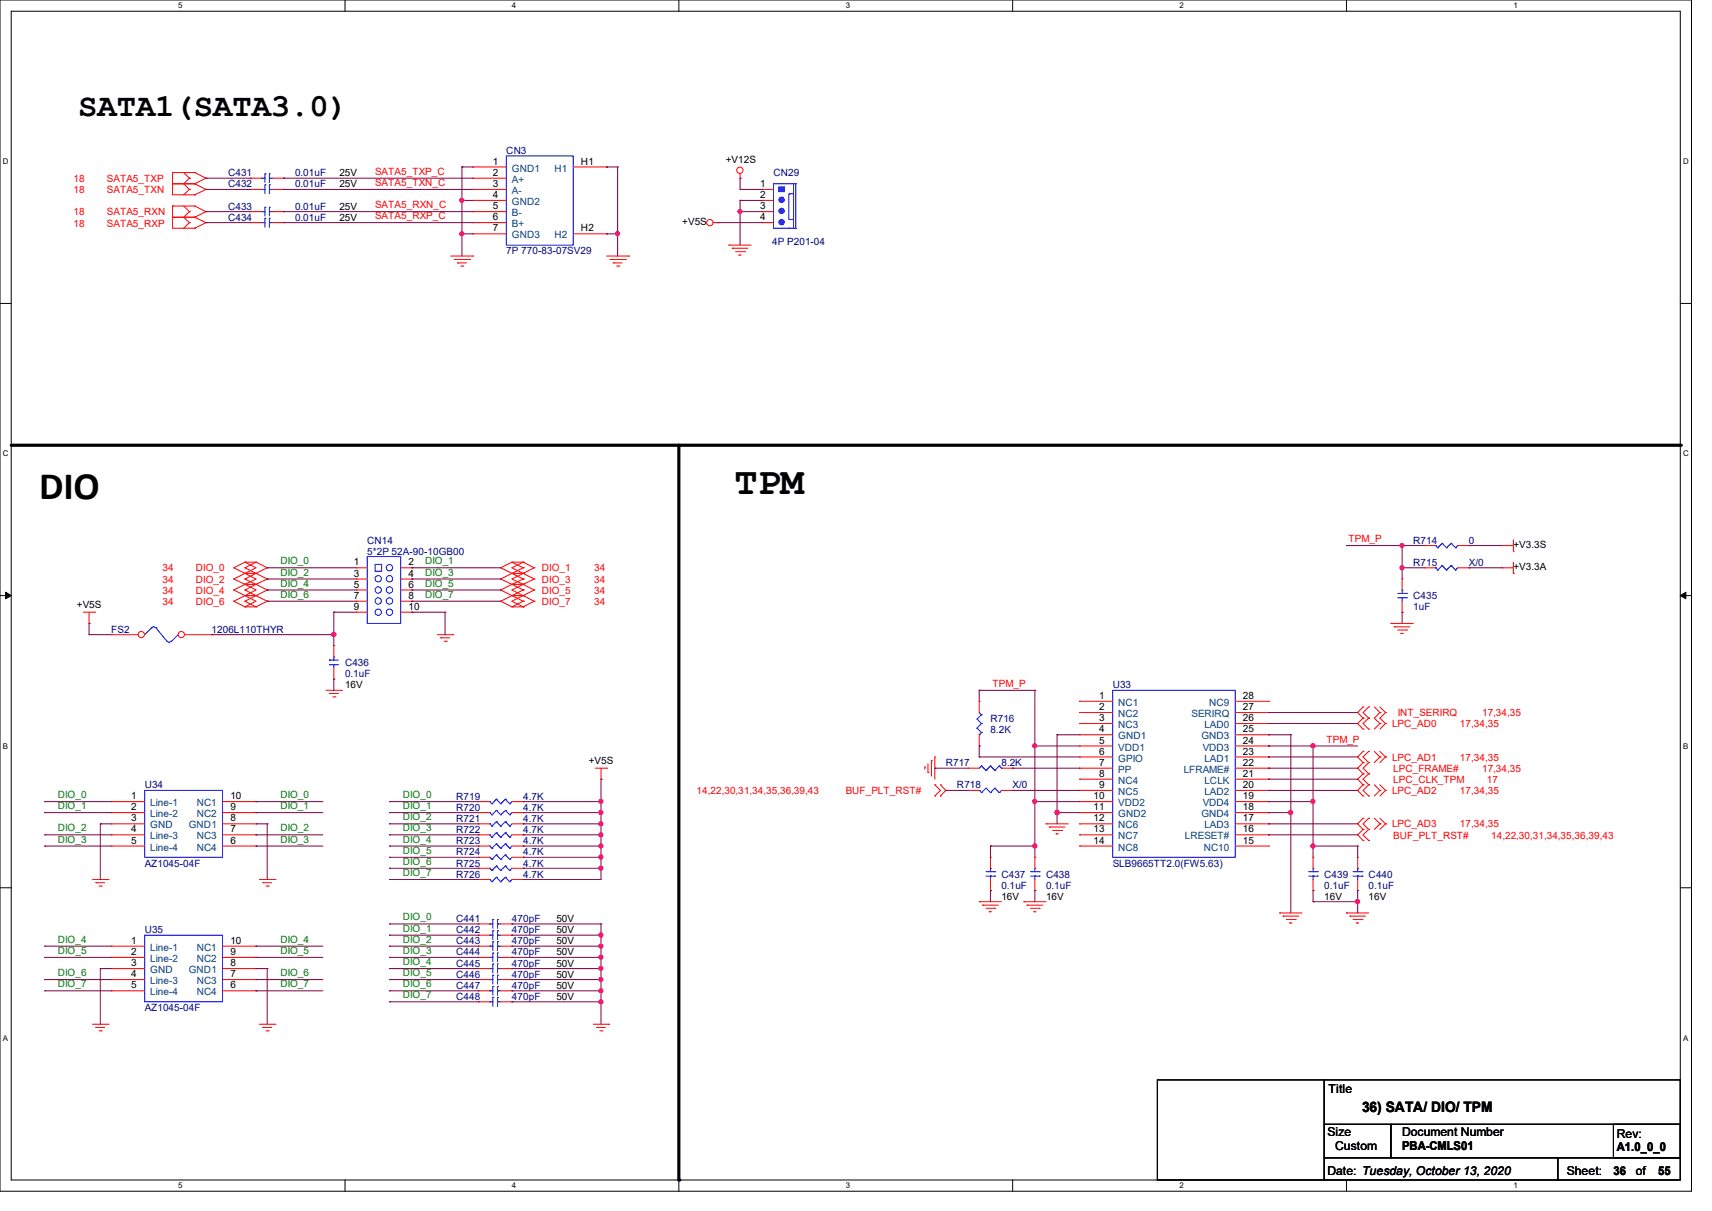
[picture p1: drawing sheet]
<svg xmlns="http://www.w3.org/2000/svg" width="297mm" height="210mm" viewBox="0 0 297 210" stroke-linecap="round" stroke-linejoin="round" font-family="sans-serif">
<path d="M0 0h293.5v206.6h-293.5zM1.9 1.9h289.6v202.7h-289.6z" fill="none" stroke="#000" stroke-width=".17"/>
<g fill="#fff">
<path d="M30.9 .2h.8v1.5h-.8z"/>
<path d="M30.9 204.9h.8v1.5h-.8z"/>
</g>
<path d="M59.9 0v1.9M59.9 204.6v2" fill="none" stroke="#000" stroke-width=".17"/>
<g fill="#fff">
<path d="M88.8 .2h.8v1.5h-.8z"/>
<path d="M88.8 204.9h.8v1.5h-.8z"/>
</g>
<path d="M117.8 0v1.9M117.8 204.6v2" fill="none" stroke="#000" stroke-width=".17"/>
<g fill="#fff">
<path d="M146.7 .2h.8v1.5h-.8z"/>
<path d="M146.7 204.9h.8v1.5h-.8z"/>
</g>
<path d="M175.7 0v1.9M175.7 204.6v2" fill="none" stroke="#000" stroke-width=".17"/>
<g fill="#fff">
<path d="M204.6 .2h.8v1.5h-.8z"/>
<path d="M204.6 204.9h.8v1.5h-.8z"/>
</g>
<path d="M233.6 0v1.9M233.6 204.6v2" fill="none" stroke="#000" stroke-width=".17"/>
<g fill="#fff">
<path d="M262.6 .2h.7v1.5h-.7z"/>
<path d="M262.6 204.9h.7v1.5h-.7z"/>
<path d="M.5 27.3h1v1.5h-1z"/>
<path d="M292 27.3h1v1.5h-1z"/>
<path d="M.5 77.9h1v1.6h-1z"/>
<path d="M292 77.9h1v1.6h-1z"/>
</g>
<path d="M0 52.6h1.9M291.5 52.6h2" fill="none" stroke="#000" stroke-width=".17"/>
<g fill="#fff">
<path d="M.5 128.6h.9v1.5h-.9z"/>
<path d="M292 128.6h.9v1.5h-.9z"/>
</g>
<path d="M0 103.3h1.9M291.5 103.3h2" fill="none" stroke="#000" stroke-width=".17"/>
<path d="M1 102.7l.9 .6-.9 .5zM291.5 103.3l1-.6v1.1z" fill="#000" stroke="#000" stroke-width=".17"/>
<g fill="#fff">
<path d="M.5 179.3h.9v1.5h-.9z"/>
<path d="M292 179.3h.9v1.5h-.9z"/>
</g>
<path d="M0 154h1.9M291.5 154h2M200.8 187.3h28.9v17.3h-28.9zM229.7 195h11.6v5.8h-11.6zM229.7 187.3h61.8v7.7h-61.8zM241.3 195h50.2v5.8h-50.2zM279.9 195h11.6v5.8h-11.6zM229.7 200.8h40.6v3.8h-40.6zM270.3 200.8h21.2v3.8h-21.2z" fill="none" stroke="#000" stroke-width=".17"/>
<path d="M1.9 77.2h289.6M117.8 77.2v127.4" fill="none" stroke="#000" stroke-width=".55"/>
<g fill="#000">
<circle cx="291.5" cy="77.2" r=".28"/>
<circle cx="117.8" cy="204.6" r=".28"/>
</g>
<g fill="none" stroke="#f00" stroke-width=".17">
<path d="M29.9 29.9h.1M29.9 31.9h.1M29.9 35.7h.1M29.9 37.7h.1M29.9 31.9h3.9M29.9 29.9h3.9M29.9 29.9v3.9h3.9M29.9 35.7v3.9h3.9M29.9 37.7h3.9M29.9 35.7h3.9M31.9 29.9l1 1M31.9 35.7l1 1"/>
<path d="M32.9 30.9h.1M32.9 32.9h.1M32.9 36.7h.1M32.9 38.6h.1M32.9 30.9l-1 1 1 1M32.9 32.9l-1 .9M32.9 36.7l-1 1 1 .9M32.9 38.6l-1 1M33.8 31.9h.1M33.8 29.9h.1M33.8 33.8h.1M33.8 37.7h.1"/>
<path d="M33.8 35.7h.1M33.8 39.6h.1M33.8 29.9l1.9 1M33.8 31.9l1.9 1M33.8 35.7l1.9 1M33.8 37.7l1.9 .9M35.7 30.9h.1M35.7 32.9h.1M35.7 36.7h.1M35.7 38.6h.1M35.7 30.9l-1.9 1M35.7 32.9l-1.9 .9"/>
<path d="M35.7 36.7l-1.9 1M35.7 38.6l-1.9 1M43.4 32.9h.1M43.4 32.9h2M47.3 32.9h1.9M49.2 32.9h.1M123.7 38.6h.8M124.5 38.6h.1M128.4 30.9h.1M128.4 30.1v.8M78.2 44.4h3.8M78.8 45h2.7"/>
<path d="M79.4 45.6h.1M79.4 45.6h1.5M79.9 46.1h.4M80.3 46.1h.1M81.5 45h.1M82 44.4h.1M105.2 44.4h3.9M105.8 45h2.7M106.4 45.6h.1M106.4 45.6h1.5M107 46.1h.4M107.4 46.1h.1"/>
<path d="M108.5 45h.1M109.1 44.4h.1M126.4 42.5h.1M126.4 42.5h3.9M127 43.1h.1M127 43.1h2.8M127.6 43.6h1.6M128.2 44.2h.1M128.2 44.2h.4M129.2 43.6h.1M40.6 98.5h.1M40.6 98.5l1.9 .9"/>
<path d="M42.5 97.5h.1M42.5 99.4h.1M42.5 98.5h.1M42.5 99.4h1.9M42.5 97.5h1.9M42.5 97.5l-1.9 1M42.5 97.5l1.9 1-1.9 .9M42.5 98.5l1.9 .9M42.5 99.4l-1.9 1M42.5 99.4l1.9 1-1.9 .9M44.4 99.4h.1M44.4 97.5h.1"/>
<path d="M44.4 97.5l2 1M44.4 97.5l-1.9 1M44.4 99.4l2 1M44.4 99.4l-1.9 1M46.4 98.5h.1M46.4 98.5l-2 .9M86.9 98.5h.1M86.9 98.5l3.9 1.9M88.8 99.4h.1M88.8 97.5h.1M88.8 99.4h2M88.8 97.5h2"/>
<path d="M88.8 97.5l-1.9 1M88.8 97.5l2 1M90.8 97.5h.1M90.8 99.4h.1M90.8 98.5h.1M90.8 97.5l1.9 1M90.8 97.5l-2 1 2 .9M90.8 98.5l-3.9 1.9M90.8 99.4l1.9 1M90.8 99.4l-2 1 2 .9M92.7 98.5h.1M92.7 98.5l-1.9 .9"/>
<path d="M260.6 94.6h.1M260.6 98.5h.1M260.6 94.6h2M260.6 98.5h2M262.6 95.6h.1M262.6 99.4h.1M262.6 93.6v2M262.6 97.5v1.9M14.5 106.2h1.9M15.5 108.1h.1M15.5 106.2v1.9M16.4 106.2h.1"/>
<path d="M40.6 100.4h.1M40.6 102.3h.1M40.6 104.3h.1M40.6 100.4l1.9 .9M40.6 102.3l1.9 1M40.6 104.3l1.9 .9M42.5 101.3h.1M42.5 100.4h.1M42.5 103.3h.1M42.5 102.3h.1M42.5 105.2h.1M42.5 104.3h.1"/>
<path d="M42.5 101.3h1.9M42.5 100.4l1.9 .9M42.5 103.3h1.9M42.5 101.3l-1.9 1M42.5 101.3l1.9 1-1.9 1M42.5 102.3l1.9 1M42.5 105.2h1.9M42.5 103.3l-1.9 1M42.5 103.3l1.9 1-1.9 .9M42.5 104.3l1.9 .9M44.4 101.3h.1M44.4 103.3h.1"/>
<path d="M44.4 105.2h.1M44.4 101.3l2 1M44.4 101.3l-1.9 1M44.4 103.3l2 1M44.4 103.3l-1.9 1M46.4 100.4h.1M46.4 102.3h.1M46.4 104.3h.1M46.4 100.4l-2 .9M46.4 102.3l-2 1M46.4 104.3l-2 .9M56.6 119.7h2.7"/>
<path d="M59.3 119.7h.1M75.9 110.1h2.7M76.5 110.6h.1M76.5 110.6h1.5M77 111.2h.4M77.4 111.2h.1M78.6 110.1h.1M86.9 100.4h.1M86.9 102.3h.1M86.9 104.3h.1M86.9 100.4l1.9 .9M86.9 102.3l3.9 2"/>
<path d="M86.9 104.3l1.9 .9M88.8 101.3h.1M88.8 103.3h.1M88.8 105.2h.1M88.8 101.3h2M88.8 103.3h2M88.8 105.2h2M88.8 101.3l-1.9 1M88.8 101.3l2 1M90.8 101.3h.1M90.8 100.4h.1M90.8 103.3h.1"/>
<path d="M90.8 102.3h.1M90.8 105.2h.1M90.8 104.3h.1M90.8 100.4l-2 .9M90.8 101.3l1.9 1M90.8 101.3l-2 1 2 1M90.8 102.3l-3.9 2M90.8 103.3l1.9 1M90.8 103.3l-2 1 2 .9M90.8 104.3l-2 .9M92.7 100.4h.1M92.7 102.3h.1"/>
<path d="M92.7 104.3h.1M92.7 100.4l-1.9 .9M92.7 102.3l-1.9 1M92.7 104.3l-1.9 .9M241.3 108.1h.1M241.3 108.1h3.9M241.9 108.7h.1M241.9 108.7h2.7M242.5 109.3h1.5M243 109.9h.1M243 109.9h.5M244 109.3h.1"/>
<path d="M57.1 120.3h.1M57.1 120.3h1.6M57.7 120.9h.4M58.1 120.9h.1M103.3 133.2h1.9M104.3 135.1h.1M104.3 133.2v1.9M105.2 133.2h.1M160.4 133h.1M160.4 133v.4M161 134h.1M161 132.5v1.5"/>
<path d="M161.6 131.9h.1M161.6 131.9v2.7M162.2 131.3h.1M162.2 138h.1M162.2 136.1h.1M162.2 131.3v3.8M162.2 136.1l1 1-1 .9M163.2 136.1h.1M163.2 138h.1M163.2 136.1l.9 1-.9 .9M236.5 124.5h.1M236.5 126.4h.1"/>
<path d="M236.5 130.3h.1M236.5 132.2h.1M236.5 136.1h.1M236.5 138h.1M236.5 134.2h.1M236.5 122.6h.1M236.5 124.5l-1 1 1 .9M236.5 130.3l-1 1 1 .9M236.5 136.1l-1 1 1 .9M236.5 132.2l-1 1 1 1M236.5 122.6l-1 1 1 .9M236.5 134.2l-1 .9 1 1"/>
<path d="M237.4 126.4h.1M237.4 124.5h.1M237.4 132.2h.1M237.4 130.3h.1M237.4 138h.1M237.4 136.1h.1M237.4 134.2h.1M237.4 122.6h.1M237.4 124.5l-.9 1 .9 .9M237.4 130.3l-.9 1 .9 .9M237.4 136.1l-.9 1 .9 .9M237.4 132.2l-.9 1 .9 1"/>
<path d="M237.4 122.6l-.9 1 .9 .9M237.4 134.2l-.9 .9 .9 1M238.4 130.3l1 1M238.4 136.1l1 1M238.4 122.6l1 1M239.4 125.5h.1M239.4 131.3h.1M239.4 137.1h.1M239.4 123.6h.1M239.4 125.5l-1 .9M239.4 123.6l-1 .9 1 1M239.4 131.3l-1 .9"/>
<path d="M239.4 130.3l1 1M239.4 137.1l-1 .9M239.4 136.1l1 1M239.4 122.6l1 1M240.4 125.5h.1M240.4 131.3h.1M240.4 137.1h.1M240.4 123.6h.1M240.4 125.5l-1 .9M240.4 123.6l-1 .9 1 1M240.4 131.3l-1 .9M240.4 137.1l-1 .9"/>
<path d="M16 152.5h2.8M16.6 153.1h.1M16.6 153.1h1.6M17.2 153.7h.4M17.6 153.7h.1M18.8 152.5h.1M45 152.5h2.7M45.6 153.1h.1M45.6 153.1h1.5M46.1 153.7h.4M46.5 153.7h.1M47.7 152.5h.1"/>
<path d="M169.9 156.4h.1M169.9 156.4h3.8M170.5 157h.1M170.5 157h2.7M171.1 157.5h1.5M171.6 158.1h.1M171.6 158.1h.4M172.6 157.5h.1M177.6 156.4h.1M177.6 156.4h3.9M178.2 157h.1M178.2 157h2.7"/>
<path d="M178.8 157.5h1.5M179.4 158.1h.1M179.4 158.1h.3M180.3 157.5h.1M181.5 142.9h.1M181.5 142.9h3.8M182 143.4h.1M182 143.4h2.7M182.6 144h1.6M183.2 144.6h.1M183.2 144.6h.4M184.2 144h.1"/>
<path d="M222 158.3h.1M222 158.3h3.9M222.6 158.9h.1M222.6 158.9h2.7M223.2 159.5h1.5M224.7 159.5h.1M233.6 158.3h.1M233.6 158.3h3.8M234.2 158.9h.1M234.2 158.9h2.7M234.7 159.5h1.6M236.3 159.5h.1"/>
<path d="M236.5 141.9h.1M236.5 143.8h.1M236.5 145.8h.1M236.5 141.9l-1 1 1 .9M236.5 143.8l-1 1 1 1M237.4 143.8h.1M237.4 141.9h.1M237.4 145.8h.1M237.4 141.9l-.9 1 .9 .9M237.4 143.8l-.9 1 .9 1M238.4 141.9l1 1M239.4 142.9h.1"/>
<path d="M239.4 142.9l-1 .9M239.4 141.9l1 1M240.4 142.9h.1M240.4 142.9l-1 .9M16 177.6h2.8M16.6 178.2h.1M16.6 178.2h1.6M17.2 178.8h.4M17.6 178.8h.1M18.8 177.6h.1M45 177.6h2.7M45.6 178.2h.1"/>
<path d="M45.6 178.2h1.5M46.1 178.8h.4M46.5 178.8h.1M47.7 177.6h.1M83 164.1h.1M83 164.1h2M86.9 164.1h1.9M88.8 164.1h.1M102.9 177.6h2.7M103.5 178.2h.1M103.5 178.2h1.5M104.1 178.8h.3"/>
<path d="M104.4 178.8h.1M105.6 177.6h.1M223.7 160.1h.1M223.7 160.1h.5M235.3 160.1h.1M235.3 160.1h.4"/>
<circle cx="123.1" cy="38.6" r=".55"/>
<circle cx="128.4" cy="29.5" r=".55"/>
</g>
<g fill="none" stroke="#00f" stroke-width=".17">
<path d="M45.4 32.9h.1M45.4 32.9h.6M46 32h.1M46 32v1.6M46.7 32h.1M46.7 32.9h.1M46.7 32.9h.6M46.7 32v1.6M26.3 108.9l.3-.2 .4 .2M26.3 108.9h.1M26.3 108.9l-1.2 1.2M27.1 108.9h.1"/>
<path d="M27.1 108.9l1.9 2.3M29.7 111.2l-.3 .2-.4-.2M30.9 110.1h.1M30.9 110.1l-1.1 1.1M85 164.1h.1M85 164.1h.5M85.5 163.3h.1M85.5 163.3v1.6M86.3 163.3h.1M86.3 164.1h.1M86.3 164.1h.6M86.3 163.3v1.6"/>
</g>
<circle cx="24.5" cy="110" r=".54" fill="#fff" stroke="#f00" stroke-width=".17"/>
<path d="M19.3 110.1h.1M19.3 110.1h4.7" fill="none" stroke="#f00" stroke-width=".17"/>
<circle cx="31.5" cy="110" r=".54" fill="#fff" stroke="#f00" stroke-width=".17"/>
<g fill="none" stroke="#f00" stroke-width=".17">
<path d="M43.4 38.6h.1M43.4 36.7h.1M43.4 30.9h.1M43.4 30.9h2M43.4 36.7h2M43.4 38.6h2M47.3 30.9h1.9M47.3 36.7h1.9M47.3 38.6h1.9M49.2 38.6h.1M49.2 36.7h.1M49.2 30.9h.1"/>
<path d="M82 29h.1M82 30.9h.1M82 32.9h.1M82 34.8h.1M82 36.7h.1M82 38.6h.1M82 29h5.8M82 30.9h5.8M82 32.9h5.8M82 34.8h5.8M82 36.7h5.8M82 38.6h5.8"/>
<path d="M99.4 29h5.8M105.2 29h.1M132.2 32.9h.1M132.2 34.8h.1M132.2 36.7h.1M132.2 38.6h.1M132.2 32.9h2M132.2 34.8h2M132.2 36.7h2M132.2 38.6h2M82 40.6h.1M82 40.6h5.8"/>
<path d="M99.4 40.6h5.8M105.2 40.6h.1M61.8 98.5h.1M61.8 98.5h1.9M69.5 98.5h2M71.5 98.5h.1M247.1 98.5h.1M247.1 94.6h.1M247.1 98.5h1.9M247.1 94.6h1.9M252.9 98.5h1.9M252.9 94.6h1.9"/>
<path d="M254.8 98.5h.1M254.8 94.6h.1M32 110.1h4.7M36.7 110.1h.1M57.9 117.8h.1M57.9 112h.1M57.9 112v1.9M57.9 115.8v2M61.8 104.3h.1M61.8 100.4h.1M61.8 102.3h.1M61.8 106.2h.1"/>
<path d="M61.8 102.3h1.9M61.8 104.3h1.9M61.8 100.4h1.9M61.8 106.2h1.9M69.5 102.3h2M69.5 104.3h2M69.5 100.4h2M69.5 106.2h2M71.5 102.3h.1M71.5 104.3h.1M71.5 100.4h.1M71.5 106.2h.1"/>
<path d="M243.2 106.2h.1M243.2 100.4h.1M243.2 100.4v1.9M243.2 104.3v1.9M19.3 139h.1M19.3 139h5.8M38.6 139h5.8M44.4 139h.1M83 139h.1M83 139h2M88.8 139h2M90.8 139h.1"/>
<path d="M168 133.2h.1M168 137.1h.1M168 133.2h1.9M168 137.1h1.9M169.9 121.6h.1M169.9 129.4h.1M169.9 121.6v2M169.9 127.4v2M173.7 133.2h2M173.7 137.1h2M175.7 133.2h.1M175.7 137.1h.1"/>
<path d="M187.3 139h.1M187.3 137.1h.1M187.3 135.1h.1M187.3 133.2h.1M187.3 131.3h.1M187.3 129.4h.1M187.3 127.4h.1M187.3 125.5h.1M187.3 123.6h.1M187.3 121.6h.1M187.3 139h5.7M187.3 133.2h5.7"/>
<path d="M187.3 137.1h5.7M187.3 135.1h5.7M187.3 131.3h5.7M187.3 129.4h5.7M187.3 127.4h5.7M187.3 125.5h5.7M187.3 123.6h5.7M187.3 121.6h5.7M214.3 139h5.8M214.3 133.2h5.8M214.3 137.1h5.8M214.3 135.1h5.8"/>
<path d="M214.3 131.3h5.8M214.3 129.4h5.8M214.3 127.4h5.8M214.3 125.5h5.8M214.3 123.6h5.8M214.3 121.6h5.8M220.1 139h.1M220.1 137.1h.1M220.1 135.1h.1M220.1 133.2h.1M220.1 131.3h.1M220.1 129.4h.1"/>
<path d="M220.1 127.4h.1M220.1 125.5h.1M220.1 123.6h.1M220.1 121.6h.1M19.3 140.9h.1M19.3 142.9h.1M19.3 144.8h.1M19.3 146.7h.1M19.3 140.9h5.8M19.3 142.9h5.8M19.3 144.8h5.8M19.3 146.7h5.8"/>
<path d="M38.6 140.9h5.8M38.6 142.9h5.8M38.6 144.8h5.8M38.6 146.7h5.8M44.4 140.9h.1M44.4 144.8h.1M44.4 146.7h.1M44.4 142.9h.1M83 144.8h.1M83 142.9h.1M83 148.7h.1M83 146.7h.1"/>
<path d="M83 140.9h.1M83 152.5h.1M83 150.6h.1M83 140.9h2M83 142.9h2M83 144.8h2M83 146.7h2M83 148.7h2M83 152.5h2M83 150.6h2M88.8 140.9h2M88.8 142.9h2"/>
<path d="M88.8 144.8h2M88.8 146.7h2M88.8 148.7h2M88.8 152.5h2M88.8 150.6h2M90.8 144.8h.1M90.8 142.9h.1M90.8 148.7h.1M90.8 146.7h.1M90.8 140.9h.1M90.8 152.5h.1M90.8 150.6h.1"/>
<path d="M171.8 154.4h.1M171.8 148.7h.1M171.8 148.7v1.9M171.8 152.5v1.9M179.5 154.4h.1M179.5 148.7h.1M179.5 148.7v1.9M179.5 152.5v1.9M187.3 146.7h.1M187.3 144.8h.1M187.3 142.9h.1M187.3 140.9h.1"/>
<path d="M187.3 140.9h5.7M187.3 142.9h5.7M187.3 144.8h5.7M187.3 146.7h5.7M214.3 140.9h5.8M214.3 142.9h5.8M214.3 144.8h5.8M214.3 146.7h5.8M220.1 146.7h.1M220.1 144.8h.1M220.1 142.9h.1M220.1 140.9h.1"/>
<path d="M227.8 154.4h.1M227.8 148.7h.1M227.8 148.7v1.9M227.8 152.5v1.9M235.5 154.4h.1M235.5 148.7h.1M235.5 148.7v1.9M235.5 152.5v1.9M19.3 164.1h.1M19.3 166h.1M19.3 168h.1M19.3 169.9h.1"/>
<path d="M19.3 171.8h.1M19.3 166h5.8M19.3 169.9h5.8M19.3 168h5.8M19.3 171.8h5.8M19.3 164.1h5.8M38.6 166h5.8M38.6 169.9h5.8M38.6 168h5.8M38.6 171.8h5.8M38.6 164.1h5.8M44.4 166h.1"/>
<path d="M44.4 169.9h.1M44.4 171.8h.1M44.4 164.1h.1M44.4 168h.1M83 166h.1M83 169.9h.1M83 160.2h.1M83 168h.1M83 162.2h.1M83 171.8h.1M83 173.7h.1M83 166h2"/>
<path d="M83 169.9h2M83 160.2h2M83 168h2M83 162.2h2M83 171.8h2M83 173.7h2M86.9 166h1.9M86.9 169.9h1.9M86.9 160.2h1.9M86.9 168h1.9M86.9 162.2h1.9M86.9 171.8h1.9"/>
<path d="M86.9 173.7h1.9M88.8 166h.1M88.8 169.9h.1M88.8 160.2h.1M88.8 168h.1M88.8 162.2h.1M88.8 171.8h.1M88.8 173.7h.1"/>
</g>
<g fill="none" stroke="#00f" stroke-width=".17">
<path d="M45.4 38.6h.1M45.4 36.7h.1M45.4 30.9h.1M45.4 38.6h.6M45.4 36.7h.6M45.4 30.9h.6M46 37.8h.1M46 35.9h.1M46 30.1h.1M46 30.1v1.6M46 35.9v1.6M46 37.8v1.6"/>
<path d="M46.7 37.8h.1M46.7 38.6h.1M46.7 35.9h.1M46.7 36.7h.1M46.7 30.1h.1M46.7 30.9h.1M46.7 38.6h.6M46.7 30.1v1.6M46.7 35.9v1.6M46.7 37.8v1.6M46.7 36.7h.6M46.7 30.9h.6"/>
<path d="M87.8 27.1h11.6v15.4h-11.6zM134.2 39.6h.1M134.2 39.6h3.8M136.9 33.6h.8v4.5h-.8zM136.9 39.6h.1M137.7 39.6h.1M137.7 31.9v7.7M138 31.9h.1M138 39.6h.1M138 31.9h-3.8v7.7M138 31.9v7.7M63.7 96.5h5.8v11.6h-5.8z"/>
<path d="M65.1 97.9h1.1v1.2h-1.1zM249 98.5h.1M249 94.6h.1M249 98.5l.4 .3M249 94.6l.4 .4M249.4 98.8h.1M249.4 95h.1M250.2 98.1h.1M250.2 94.2h.1M250.2 98.1l-.8 .7M250.2 98.1l.8 .7M250.2 94.2l-.8 .8"/>
<path d="M250.2 94.2l.8 .8M251 98.8h.1M251 95h.1M251.8 98.1h.1M251.8 94.2h.1M251.8 98.1l.7 .7M251.8 98.1l-.8 .7M251.8 94.2l.7 .8M251.8 94.2l-.8 .8M252.5 98.8h.1M252.5 95h.1M252.9 98.5l-.4 .3"/>
<path d="M252.9 94.6l-.4 .4M57.1 114.5h.1M57.1 115.3h.1M57.1 114.5h1.6M57.1 115.3h1.6M57.9 113.9h.1M57.9 115.3h.1M57.9 113.9v.6M57.9 115.3v.5M193 119.7h21.3v29h-21.3zM242.5 102.9h1.5M242.5 103.7h1.5"/>
<path d="M243.2 102.3h.1M243.2 103.7h.1M243.2 102.3v.6M243.2 103.7v.6M244 102.9h.1M244 103.7h.1M25.1 137.1h13.5v11.6h-13.5zM85 139h.1M85 139l.3 .4M85.3 139.4h.1M86.1 138.6h.1M86.1 138.6l-.8 .8"/>
<path d="M86.1 138.6l.8 .8M86.9 139.4h.1M87.7 138.6h.1M87.7 138.6l.7 .8M87.7 138.6l-.8 .8M88.4 139.4h.1M88.8 139l-.4 .4M169.5 124.7h.1M169.5 126.3h.1M169.5 126.3l.8 .7M169.5 124.7l.8 .8M169.9 127.4h.1"/>
<path d="M169.9 137.1h.1M169.9 123.6l.4 .4M169.9 137.1l.4 .4M170.3 132.8h.1M170.3 127h.1M170.3 124h.1M170.3 125.5h.1M170.3 137.5h.1M170.3 132.8l-.4 .4M170.3 132.8l.8 .8M170.3 127l-.4 .4M170.3 124l-.8 .7"/>
<path d="M170.3 125.5l-.8 .8M171.1 133.6h.1M171.1 136.7h.1M171.1 136.7l-.8 .8M171.1 136.7l.7 .8M171.8 132.8h.1M171.8 137.5h.1M171.8 132.8l-.7 .8M171.8 132.8l.8 .8M172.6 133.6h.1M172.6 136.7h.1M172.6 136.7l.8 .8"/>
<path d="M172.6 136.7l-.8 .8M173.4 132.8h.1M173.4 137.5h.1M173.4 132.8l-.8 .8M173.4 132.8l.3 .4M173.7 133.2h.1M173.7 137.1l-.3 .4M85 144.8h.1M85 142.9h.1M85 148.7h.1M85 146.7h.1M85 140.9h.1"/>
<path d="M85 152.5h.1M85 150.6h.1M85 144.8l.3 .4M85 142.9l.3 .4M85 148.7l.3 .4M85 146.7l.3 .4M85 140.9l.3 .4M85 152.5l.3 .4M85 150.6l.3 .4M85.3 145.2h.1M85.3 143.3h.1M85.3 149.1h.1"/>
<path d="M85.3 147.1h.1M85.3 141.3h.1M85.3 152.9h.1M85.3 151h.1M85.5 159.5h.1M85.5 159.5v1.5M86.1 144.4h.1M86.1 142.5h.1M86.1 148.3h.1M86.1 146.3h.1M86.1 140.5h.1M86.1 152.1h.1"/>
<path d="M86.1 150.2h.1M86.1 144.4l-.8 .8M86.1 144.4l.8 .8M86.1 142.5l-.8 .8M86.1 142.5l.8 .8M86.1 148.3l-.8 .8M86.1 148.3l.8 .8M86.1 146.3l-.8 .8M86.1 146.3l.8 .8M86.1 140.5l-.8 .8M86.1 140.5l.8 .8M86.1 152.1l-.8 .8"/>
<path d="M86.1 152.1l.8 .8M86.1 150.2l-.8 .8M86.1 150.2l.8 .8M86.3 159.5h.1M86.3 159.5v1.5M86.9 145.2h.1M86.9 143.3h.1M86.9 149.1h.1M86.9 147.1h.1M86.9 141.3h.1M86.9 152.9h.1M86.9 151h.1"/>
<path d="M87.7 144.4h.1M87.7 142.5h.1M87.7 148.3h.1M87.7 146.3h.1M87.7 140.5h.1M87.7 152.1h.1M87.7 150.2h.1M87.7 144.4l.7 .8M87.7 144.4l-.8 .8M87.7 142.5l.7 .8M87.7 142.5l-.8 .8M87.7 148.3l.7 .8"/>
<path d="M87.7 148.3l-.8 .8M87.7 146.3l.7 .8M87.7 146.3l-.8 .8M87.7 140.5l.7 .8M87.7 140.5l-.8 .8M87.7 152.1l.7 .8M87.7 152.1l-.8 .8M87.7 150.2l.7 .8M87.7 150.2l-.8 .8M88.4 145.2h.1M88.4 143.3h.1M88.4 149.1h.1"/>
<path d="M88.4 147.1h.1M88.4 141.3h.1M88.4 152.9h.1M88.4 151h.1M88.8 144.8l-.4 .4M88.8 142.9l-.4 .4M88.8 148.7l-.4 .4M88.8 146.7l-.4 .4M88.8 140.9l-.4 .4M88.8 152.5l-.4 .4M88.8 150.6l-.4 .4M171.1 151.2h1.5"/>
<path d="M171.1 151.9h1.5M171.8 150.6h.1M171.8 151.9h.1M171.8 150.6v.6M171.8 151.9v.6M172.6 151.2h.1M172.6 151.9h.1M178.8 151.2h1.5M178.8 151.9h1.5M179.5 150.6h.1M179.5 151.9h.1M179.5 150.6v.6"/>
<path d="M179.5 151.9v.6M180.3 151.2h.1M180.3 151.9h.1M227 151.2h1.6M227 151.9h1.6M227.8 150.6h.1M227.8 151.9h.1M227.8 150.6v.6M227.8 151.9v.6M228.6 151.2h.1M228.6 151.9h.1M234.7 151.2h1.6"/>
<path d="M234.7 151.9h1.6M235.5 150.6h.1M235.5 151.9h.1M235.5 150.6v.6M235.5 151.9v.6M236.3 151.2h.1M236.3 151.9h.1M25.1 162.2h13.5v11.5h-13.5zM85 166h.1M85 169.9h.1M85 160.2h.1M85 168h.1"/>
<path d="M85 162.2h.1M85 171.8h.1M85 173.7h.1M85 166h.5M85 169.9h.5M85 160.2h.5M85 168h.5M85 162.2h.5M85 171.8h.5M85 173.7h.5M85.5 165.3h.1M85.5 169.1h.1"/>
<path d="M85.5 167.2h.1M85.5 161.4h.1M85.5 171.1h.1M85.5 173h.1M85.5 161.4v1.5M85.5 165.3v1.5M85.5 167.2v1.5M85.5 169.1v1.5M85.5 171.1v1.5M85.5 173v1.5M86.3 165.3h.1M86.3 166h.1"/>
<path d="M86.3 169.1h.1M86.3 169.9h.1M86.3 160.2h.1M86.3 167.2h.1M86.3 168h.1M86.3 161.4h.1M86.3 162.2h.1M86.3 171.1h.1M86.3 171.8h.1M86.3 173h.1M86.3 173.7h.1M86.3 166h.6"/>
<path d="M86.3 161.4v1.5M86.3 165.3v1.5M86.3 167.2v1.5M86.3 169.1v1.5M86.3 171.1v1.5M86.3 173v1.5M86.3 169.9h.6M86.3 160.2h.6M86.3 168h.6M86.3 162.2h.6M86.3 171.8h.6M86.3 173.7h.6"/>
<circle cx="67.6" cy="98.4" r=".55"/>
<circle cx="65.6" cy="104.2" r=".55"/>
<circle cx="65.6" cy="102.3" r=".55"/>
<circle cx="65.6" cy="100.4" r=".55"/>
<circle cx="65.6" cy="106.2" r=".55"/>
<circle cx="67.6" cy="100.4" r=".55"/>
<circle cx="67.6" cy="102.3" r=".55"/>
<circle cx="67.6" cy="106.2" r=".55"/>
<circle cx="67.6" cy="104.2" r=".55"/>
</g>
<g fill="#00f" stroke="#00f" stroke-width=".17">
<path d="M135.1 32.4h1v.8h-1z" fill-rule="evenodd"/>
<circle cx="135.6" cy="38.5" r=".47"/>
<circle cx="135.6" cy="36.6" r=".47"/>
<circle cx="135.6" cy="34.6" r=".47"/>
</g>
<g fill="none" stroke="#800040" stroke-width=".17">
<path d="M35.7 36.7h.1M35.7 38.6h.1M35.7 32.9h.1M35.7 30.9h.1M35.7 36.7h7.7M35.7 30.9h7.7M35.7 32.9h7.7M35.7 38.6h7.7M49.2 30.9h.1M49.2 32.9h.1M49.2 36.7h.1M49.2 38.6h.1"/>
<path d="M49.2 36.7h32.8M49.2 30.9h32.8M49.2 32.9h32.8M49.2 38.6h32.8M80.1 34.8h.1M80.1 29h.1M80.1 29v15.4M80.1 29h1.9M80.1 34.8h1.9M105.2 29h.1M105.2 29h1.9M107.1 29h.1"/>
<path d="M107.1 29v15.4M124.5 38.6h.1M124.5 38.6h7.7M128.4 30.9h.1M128.4 32.9h.1M128.4 34.8h.1M128.4 36.7h.1M128.4 36.7h3.8M128.4 32.9h3.8M128.4 34.8h3.8M128.4 30.9v2M128.4 34.8v7.7"/>
<path d="M80.1 40.6h.1M80.1 40.6h1.9M105.2 40.6h.1M105.2 40.6h1.9M107.1 40.6h.1M46.4 98.5h.1M46.4 98.5h15.4M71.5 98.5h.1M71.5 98.5h15.4M233.6 94.6h.1M233.6 94.6h13.5M243.2 94.6h.1"/>
<path d="M243.2 98.5h.1M243.2 98.5h3.9M243.2 94.6v5.8M254.8 94.6h.1M254.8 98.5h.1M254.8 98.5h5.8M254.8 94.6h5.8M15.5 108.1h.1M15.5 110.1h.1M15.5 108.1v2M15.5 110.1h3.8M36.7 110.1h.1"/>
<path d="M36.7 110.1h21.2M46.4 100.4h.1M46.4 104.3h.1M46.4 102.3h.1M46.4 100.4h15.4M46.4 104.3h15.4M46.4 102.3h15.4M57.9 117.8h.1M57.9 106.2h.1M57.9 110.1h.1M57.9 106.2v5.8M57.9 117.8v1.9"/>
<path d="M57.9 106.2h3.9M71.5 106.2h.1M71.5 104.3h.1M71.5 102.3h.1M71.5 100.4h.1M71.5 106.2h5.7M71.5 100.4h15.4M71.5 104.3h15.4M71.5 102.3h15.4M77.2 106.2h.1M77.2 106.2v3.9M169.9 119.7h.1"/>
<path d="M169.9 119.7v1.9M169.9 119.7h9.6M179.5 119.7h.1M179.5 119.7v29M243.2 106.2h.1M243.2 106.2v1.9M7.7 139h.1M7.7 139h11.6M44.4 139h.1M44.4 139h11.6M67.6 139h.1M67.6 139h15.4"/>
<path d="M90.8 139h.1M90.8 139h13.5M104.3 135.1h.1M104.3 139h.1M104.3 135.1v17.4h-13.5M162.2 133.2h.1M162.2 133.2h5.8M164.1 137.1h.1M164.1 137.1h3.9M169.9 131.3h.1M169.9 129.4h.1M169.9 129.4v1.9"/>
<path d="M169.9 131.3h17.4M175.7 137.1h.1M175.7 133.2h.1M175.7 137.1h11.6M175.7 133.2h11.6M179.5 139h.1M179.5 129.4h.1M179.5 129.4h7.8M179.5 139h7.8M183.4 127.4h.1M183.4 127.4v15.5M183.4 127.4h3.9"/>
<path d="M220.1 131.3h.1M220.1 139h.1M220.1 133.2h.1M220.1 135.1h.1M220.1 137.1h.1M220.1 123.6h.1M220.1 125.5h.1M220.1 127.4h.1M220.1 129.4h.1M220.1 131.3h15.4M220.1 137.1h15.4M220.1 129.4h15.4"/>
<path d="M220.1 139h7.7M220.1 127.4h3.8M220.1 133.2h15.4M220.1 135.1h15.4M220.1 123.6h15.4M220.1 125.5h15.4M223.9 127.4h.1M223.9 127.4v30.9M227.8 129.4h.1M227.8 139h.1M227.8 129.4v19.3M7.7 144.8h.1"/>
<path d="M7.7 146.7h.1M7.7 140.9h.1M7.7 146.7h11.6M7.7 140.9h11.6M7.7 144.8h11.6M17.4 142.9h.1M17.4 142.9h1.9M17.4 142.9v9.6M44.4 142.9h.1M44.4 140.9h.1M44.4 144.8h.1M44.4 146.7h.1"/>
<path d="M44.4 142.9h2M44.4 146.7h11.6M44.4 140.9h11.6M44.4 144.8h11.6M46.4 142.9h.1M46.4 142.9v9.6M67.6 150.6h.1M67.6 148.7h.1M67.6 152.5h.1M67.6 140.9h.1M67.6 142.9h.1M67.6 146.7h.1"/>
<path d="M67.6 144.8h.1M67.6 142.9h15.4M67.6 146.7h15.4M67.6 140.9h15.4M67.6 144.8h15.4M67.6 152.5h15.4M67.6 148.7h15.4M67.6 150.6h15.4M90.8 144.8h.1M90.8 152.5h.1M90.8 146.7h.1M90.8 148.7h.1"/>
<path d="M90.8 140.9h.1M90.8 142.9h.1M90.8 150.6h.1M90.8 142.9h13.5M90.8 146.7h13.5M90.8 140.9h13.5M90.8 144.8h13.5M90.8 148.7h13.5M90.8 150.6h13.5M104.3 150.6h.1M104.3 144.8h.1M104.3 142.9h.1"/>
<path d="M104.3 146.7h.1M104.3 140.9h.1M104.3 148.7h.1M171.8 146.7h.1M171.8 154.4h.1M171.8 146.7h7.7M171.8 146.7v2M171.8 154.4v2M179.5 146.7h.1M179.5 154.4h.1M179.5 154.4v2M183.4 140.9h.1"/>
<path d="M183.4 140.9h3.9M220.1 140.9h.1M220.1 142.9h.1M220.1 144.8h.1M220.1 142.9h15.4M220.1 140.9h3.8M220.1 144.8h15.4M223.9 140.9h.1M227.8 146.7h.1M227.8 156.4h.1M227.8 154.4h.1M227.8 146.7h7.7"/>
<path d="M227.8 156.4h7.7M227.8 154.4v2M235.5 154.4h.1M235.5 156.4h.1M235.5 146.7h.1M235.5 146.7v2M235.5 154.4v3.9M7.7 164.1h.1M7.7 171.8h.1M7.7 166h.1M7.7 169.9h.1M7.7 169.9h11.6"/>
<path d="M7.7 164.1h11.6M7.7 171.8h11.6M7.7 166h11.6M17.4 168h.1M17.4 168v9.6M17.4 168h1.9M44.4 169.9h.1M44.4 164.1h.1M44.4 171.8h.1M44.4 166h.1M44.4 168h.1M44.4 169.9h11.6"/>
<path d="M44.4 164.1h11.6M44.4 171.8h11.6M44.4 166h11.6M44.4 168h2M46.4 168h.1M46.4 168v9.6M67.6 166h.1M67.6 160.2h.1M67.6 171.8h.1M67.6 164.1h.1M67.6 169.9h.1M67.6 173.7h.1"/>
<path d="M67.6 162.2h.1M67.6 168h.1M67.6 169.9h15.4M67.6 164.1h15.4M67.6 171.8h15.4M67.6 166h15.4M67.6 168h15.4M67.6 160.2h15.4M67.6 173.7h15.4M67.6 162.2h15.4M88.8 160.2h.1M88.8 166h.1"/>
<path d="M88.8 173.7h.1M88.8 169.9h.1M88.8 171.8h.1M88.8 162.2h.1M88.8 168h.1M88.8 164.1h.1M88.8 169.9h15.5M88.8 164.1h15.5M88.8 171.8h15.5M88.8 166h15.5M88.8 168h15.5M88.8 160.2h15.5"/>
<path d="M88.8 173.7h15.5M88.8 162.2h15.5M104.3 168h.1M104.3 162.2h.1M104.3 171.8h.1M104.3 166h.1M104.3 160.2h.1M104.3 169.9h.1M104.3 164.1h.1M104.3 173.7h.1M104.3 160.2v17.4"/>
</g>
<g fill="#f0f" stroke="#f0f" stroke-width=".17">
<circle cx="57.9" cy="110" r=".38"/>
<circle cx="243.2" cy="94.6" r=".36"/>
<circle cx="243.2" cy="98.4" r=".36"/>
<circle cx="179.5" cy="139" r=".36"/>
<circle cx="183.4" cy="140.9" r=".38"/>
<circle cx="179.5" cy="146.7" r=".36"/>
<circle cx="235.5" cy="156.4" r=".38"/>
<circle cx="179.5" cy="129.3" r=".36"/>
<circle cx="227.8" cy="139" r=".36"/>
<circle cx="227.8" cy="146.7" r=".36"/>
<circle cx="223.9" cy="140.9" r=".36"/>
<circle cx="227.8" cy="129.3" r=".36"/>
<circle cx="104.2" cy="144.8" r=".36"/>
<circle cx="104.2" cy="139" r=".36"/>
<circle cx="104.2" cy="146.7" r=".36"/>
<circle cx="104.2" cy="140.9" r=".36"/>
<circle cx="104.2" cy="142.9" r=".36"/>
<circle cx="104.2" cy="150.6" r=".36"/>
<circle cx="104.2" cy="148.6" r=".36"/>
<circle cx="104.2" cy="169.9" r=".36"/>
<circle cx="104.2" cy="167.9" r=".36"/>
<circle cx="104.2" cy="166" r=".36"/>
<circle cx="104.2" cy="164.1" r=".36"/>
<circle cx="104.2" cy="162.2" r=".36"/>
<circle cx="104.2" cy="173.7" r=".36"/>
<circle cx="104.2" cy="171.8" r=".36"/>
<circle cx="80.1" cy="40.5" r=".36"/>
<circle cx="107.1" cy="40.5" r=".36"/>
<circle cx="128.4" cy="36.7" r=".36"/>
<circle cx="80.1" cy="34.7" r=".36"/>
</g>
<g font-size="6.7">
<text x="6.8" y="86.5">DIO</text>
<text x="127.4" y="85.7">TPM</text>
</g>
<text font-size="5.6" x="13.5" y="20.1">SATA1(SATA3.0)</text>
<text font-size="2.5" x="236.3" y="192.9">36) SATA/ DIO/ TPM</text>
<g font-size="2.1">
<text x="230.5" y="189.6">Title</text>
<text x="230.3" y="196.9">Size</text>
<text x="243.2" y="196.9">Document Number</text>
<text x="280.5" y="197.3">Rev:</text>
<text x="230.3" y="203.7">Date: Tuesday, October 13, 2020</text>
<text x="231.6" y="199.4">Custom</text>
<text x="243.2" y="199.5">PBA-CMLS01</text>
<text x="271.8" y="203.7">Sheet:</text>
<text x="279.9" y="203.7">36</text>
<text x="280.5" y="199.7">A1.0_0_0</text>
<text x="283.8" y="203.7">of</text>
<text x="287.7" y="203.7">55</text>
</g>
<g font-size="1.7">
<text x="85.5" y="28.5">1</text>
<text x="100.8" y="28.5">H1</text>
<text x="125.9" y="28.3">+V12S</text>
<text x="58.9" y="32.5">25V</text>
<text x="58.9" y="30.6">25V</text>
<text x="85.5" y="30.5">2</text>
<text x="85.5" y="32.4">3</text>
<text x="85.5" y="34.3">4</text>
<text x="131.9" y="32.4">1</text>
<text x="131.9" y="34.3">2</text>
<text x="58.9" y="38.3">25V</text>
<text x="58.9" y="36.4">25V</text>
<text x="85.5" y="36.3">5</text>
<text x="85.5" y="38.2">6</text>
<text x="85.5" y="40.1">7</text>
<text x="100.8" y="40.1">H2</text>
<text x="118.4" y="39.1">+V5S</text>
<text x="131.9" y="36.3">3</text>
<text x="131.9" y="38.2">4</text>
<text x="262.5" y="95">+V3.3S</text>
<text x="61.4" y="98">1</text>
<text x="61.4" y="100">3</text>
<text x="61.4" y="101.9">5</text>
<text x="70.9" y="101.9">6</text>
<text x="70.9" y="98">2</text>
<text x="70.9" y="100">4</text>
<text x="262.5" y="98.9">+V3.3A</text>
<text x="13.3" y="105.5">+V5S</text>
<text x="61.4" y="103.8">7</text>
<text x="61.4" y="105.7">9</text>
<text x="70.9" y="103.8">8</text>
<text x="70.9" y="105.7">10</text>
<text x="59.9" y="119.4">16V</text>
<text x="190.7" y="125">3</text>
<text x="190.7" y="123.1">2</text>
<text x="190.7" y="121.2">1</text>
<text x="215.6" y="125">26</text>
<text x="215.6" y="123.1">27</text>
<text x="215.6" y="121.2">28</text>
<text x="190.7" y="130.8">6</text>
<text x="190.7" y="128.9">5</text>
<text x="190.7" y="127">4</text>
<text x="215.6" y="130.8">23</text>
<text x="215.6" y="128.9">24</text>
<text x="215.6" y="127">25</text>
<text x="102.1" y="132.5">+V5S</text>
<text x="190.7" y="136.6">9</text>
<text x="190.7" y="134.7">8</text>
<text x="190.7" y="132.8">7</text>
<text x="215.6" y="136.6">20</text>
<text x="215.6" y="134.7">21</text>
<text x="215.6" y="132.8">22</text>
<text x="22.8" y="138.6">1</text>
<text x="22.8" y="140.5">2</text>
<text x="22.8" y="142.4">3</text>
<text x="40" y="140.5">9</text>
<text x="40" y="138.6">10</text>
<text x="40" y="142.4">8</text>
<text x="189.7" y="142.4">12</text>
<text x="189.7" y="140.5">11</text>
<text x="189.7" y="138.6">10</text>
<text x="215.6" y="142.4">17</text>
<text x="215.6" y="140.5">18</text>
<text x="215.6" y="138.6">19</text>
<text x="22.8" y="144.4">4</text>
<text x="22.8" y="146.3">5</text>
<text x="40" y="144.4">7</text>
<text x="40" y="146.3">6</text>
<text x="189.7" y="146.3">14</text>
<text x="189.7" y="144.4">13</text>
<text x="215.6" y="146.3">15</text>
<text x="215.6" y="144.4">16</text>
<text x="96.5" y="159.9">50V</text>
<text x="96.5" y="161.8">50V</text>
<text x="173.7" y="156">16V</text>
<text x="181.5" y="156">16V</text>
<text x="229.7" y="156">16V</text>
<text x="237.4" y="156">16V</text>
<text x="22.8" y="163.7">1</text>
<text x="22.8" y="165.6">2</text>
<text x="22.8" y="167.6">3</text>
<text x="40" y="165.6">9</text>
<text x="40" y="163.7">10</text>
<text x="40" y="167.6">8</text>
<text x="96.5" y="163.8">50V</text>
<text x="96.5" y="165.7">50V</text>
<text x="96.5" y="167.6">50V</text>
<text x="22.8" y="169.5">4</text>
<text x="22.8" y="171.4">5</text>
<text x="40" y="169.5">7</text>
<text x="40" y="171.4">6</text>
<text x="96.5" y="169.6">50V</text>
<text x="96.5" y="171.5">50V</text>
<text x="96.5" y="173.4">50V</text>
</g>
<g font-size="1.7" fill="#000080">
<text x="87.8" y="26.7">CN3</text>
<text x="39.6" y="32.5">C432</text>
<text x="39.6" y="30.6">C431</text>
<text x="51.2" y="32.5">0.01uF</text>
<text x="51.2" y="30.6">0.01uF</text>
<text x="134.2" y="30.6">CN29</text>
<text x="39.6" y="38.3">C434</text>
<text x="39.6" y="36.4">C433</text>
<text x="51.2" y="38.3">0.01uF</text>
<text x="51.2" y="36.4">0.01uF</text>
<text x="87.8" y="44.1">7P 770-83-07SV29</text>
<text x="134" y="42.5">4P P201-04</text>
<text x="63.7" y="94.3">CN14</text>
<text x="245.2" y="94.3">R714</text>
<text x="254.8" y="94.3">0</text>
<text x="63.7" y="96.2">5*2P 52A-90-10GB00</text>
<text x="245.2" y="98.1">R715</text>
<text x="254.8" y="98.1">X/0</text>
<text x="245.2" y="103.9">C435</text>
<text x="245.2" y="105.9">1uF</text>
<text x="19.3" y="109.7">FS2</text>
<text x="36.7" y="109.7">1206L110THYR</text>
<text x="59.9" y="115.5">C436</text>
<text x="59.9" y="117.4">0.1uF</text>
<text x="193" y="119.4">U33</text>
<text x="171.8" y="125.2">R716</text>
<text x="171.8" y="127.1">8.2K</text>
<text x="25.1" y="136.7">U34</text>
<text x="164.1" y="132.9">R717</text>
<text x="166" y="136.7">R718</text>
<text x="173.7" y="132.9">8.2K</text>
<text x="175.7" y="136.7">X/0</text>
<text x="79.2" y="142.5">R721</text>
<text x="79.2" y="140.6">R720</text>
<text x="79.2" y="138.7">R719</text>
<text x="90.8" y="142.5">4.7K</text>
<text x="90.8" y="140.6">4.7K</text>
<text x="90.8" y="138.7">4.7K</text>
<text x="79.2" y="144.5">R722</text>
<text x="79.2" y="148.3">R724</text>
<text x="79.2" y="146.4">R723</text>
<text x="90.8" y="144.5">4.7K</text>
<text x="90.8" y="148.3">4.7K</text>
<text x="90.8" y="146.4">4.7K</text>
<text x="25.1" y="150.3">AZ1045-04F</text>
<text x="79.2" y="152.2">R726</text>
<text x="79.2" y="150.3">R725</text>
<text x="90.8" y="152.2">4.7K</text>
<text x="90.8" y="150.3">4.7K</text>
<text x="173.7" y="152.2">C437</text>
<text x="173.7" y="154.1">0.1uF</text>
<text x="181.5" y="152.2">C438</text>
<text x="181.5" y="154.1">0.1uF</text>
<text x="193" y="150.3">SLB9665TT2.0(FW5.63)</text>
<text x="229.7" y="152.2">C439</text>
<text x="229.7" y="154.1">0.1uF</text>
<text x="237.4" y="152.2">C440</text>
<text x="237.4" y="154.1">0.1uF</text>
<text x="25.1" y="161.8">U35</text>
<text x="79.2" y="159.9">C441</text>
<text x="79.2" y="161.8">C442</text>
<text x="88.8" y="159.9">470pF</text>
<text x="88.8" y="161.8">470pF</text>
<text x="79.2" y="163.8">C443</text>
<text x="79.2" y="165.7">C444</text>
<text x="79.2" y="167.6">C445</text>
<text x="88.8" y="163.8">470pF</text>
<text x="88.8" y="165.7">470pF</text>
<text x="88.8" y="167.6">470pF</text>
<text x="79.2" y="169.6">C446</text>
<text x="79.2" y="171.5">C447</text>
<text x="79.2" y="173.4">C448</text>
<text x="88.8" y="169.6">470pF</text>
<text x="88.8" y="171.5">470pF</text>
<text x="88.8" y="173.4">470pF</text>
<text x="25.1" y="175.3">AZ1045-04F</text>
</g>
<g font-size="1.7" fill="#004080">
<text x="88.8" y="29.8">GND1</text>
<text x="96.2" y="29.8">H1</text>
<text x="88.8" y="31.7">A+</text>
<text x="88.8" y="33.7">A-</text>
<text x="88.8" y="35.6">GND2</text>
<text x="88.8" y="37.5">B-</text>
<text x="88.8" y="39.4">B+</text>
<text x="88.8" y="41.4">GND3</text>
<text x="96.2" y="41.4">H2</text>
<text x="194" y="124.4">NC2</text>
<text x="194" y="122.4">NC1</text>
<text x="206.7" y="124.4">SERIRQ</text>
<text x="209.8" y="122.4">NC9</text>
<text x="194" y="130.2">VDD1</text>
<text x="194" y="128.2">GND1</text>
<text x="194" y="126.3">NC3</text>
<text x="208.4" y="128.2">GND3</text>
<text x="208.7" y="130.2">VDD3</text>
<text x="209" y="126.3">LAD0</text>
<text x="194" y="137.9">NC5</text>
<text x="194" y="135.9">NC4</text>
<text x="194" y="134">PP</text>
<text x="194" y="132.1">GPIO</text>
<text x="205.4" y="134">LFRAME#</text>
<text x="209" y="137.9">LAD2</text>
<text x="209" y="135.9">LCLK</text>
<text x="209" y="132.1">LAD1</text>
<text x="26.1" y="139.8">Line-1</text>
<text x="26.1" y="141.7">Line-2</text>
<text x="26.1" y="143.7">GND</text>
<text x="32.8" y="143.7">GND1</text>
<text x="34.1" y="141.7">NC2</text>
<text x="34.1" y="139.8">NC1</text>
<text x="194" y="143.7">NC6</text>
<text x="194" y="141.7">GND2</text>
<text x="194" y="139.8">VDD2</text>
<text x="208.4" y="141.7">GND4</text>
<text x="208.7" y="139.8">VDD4</text>
<text x="209" y="143.7">LAD3</text>
<text x="26.1" y="145.6">Line-3</text>
<text x="26.1" y="147.5">Line-4</text>
<text x="34.1" y="145.6">NC3</text>
<text x="34.1" y="147.5">NC4</text>
<text x="194" y="147.5">NC8</text>
<text x="194" y="145.6">NC7</text>
<text x="205.6" y="145.6">LRESET#</text>
<text x="208.8" y="147.5">NC10</text>
<text x="26.1" y="164.9">Line-1</text>
<text x="26.1" y="166.8">Line-2</text>
<text x="34.1" y="166.8">NC2</text>
<text x="34.1" y="164.9">NC1</text>
<text x="26.1" y="168.8">GND</text>
<text x="26.1" y="170.7">Line-3</text>
<text x="26.1" y="172.6">Line-4</text>
<text x="32.8" y="168.8">GND1</text>
<text x="34.1" y="170.7">NC3</text>
<text x="34.1" y="172.6">NC4</text>
</g>
<g font-size="1.7" fill="#f00">
<text x="12.7" y="31.5">18</text>
<text x="12.7" y="33.5">18</text>
<text x="18.5" y="31.5">SATA5_TXP</text>
<text x="18.5" y="33.5">SATA5_TXN</text>
<text x="65.1" y="30.3">SATA5_TXP_C</text>
<text x="65.1" y="32.3">SATA5_TXN_C</text>
<text x="12.7" y="37.3">18</text>
<text x="12.7" y="39.3">18</text>
<text x="18.5" y="37.3">SATA5_RXN</text>
<text x="18.5" y="39.3">SATA5_RXP</text>
<text x="65.1" y="36.1">SATA5_RXN_C</text>
<text x="65.1" y="38">SATA5_RXP_C</text>
<text x="234" y="94">TPM_P</text>
<text x="28.2" y="99.1">34</text>
<text x="28.2" y="101">34</text>
<text x="34" y="99.1">DIO_0</text>
<text x="34" y="101">DIO_2</text>
<text x="94" y="99.1">DIO_1</text>
<text x="94" y="101">DIO_3</text>
<text x="103.1" y="99.1">34</text>
<text x="103.1" y="101">34</text>
<text x="28.2" y="103">34</text>
<text x="28.2" y="104.9">34</text>
<text x="34" y="103">DIO_4</text>
<text x="34" y="104.9">DIO_6</text>
<text x="94" y="103">DIO_5</text>
<text x="94" y="104.9">DIO_7</text>
<text x="103.1" y="103">34</text>
<text x="103.1" y="104.9">34</text>
<text x="172.2" y="119.1">TPM_P</text>
<text x="242.5" y="124.2">INT_SERIRQ</text>
<text x="257.1" y="124.2">17,34,35</text>
<text x="230.1" y="128.8">TPM_P</text>
<text x="241.5" y="126.2">LPC_AD0</text>
<text x="241.5" y="131.9">LPC_AD1</text>
<text x="253.3" y="126.2">17,34,35</text>
<text x="253.3" y="131.9">17,34,35</text>
<text x="120.9" y="137.7">14,22,30,31,34,35,36,39,43</text>
<text x="146.7" y="137.7">BUF_PLT_RST#</text>
<text x="241.5" y="137.7">LPC_AD2</text>
<text x="241.7" y="133.9">LPC_FRAME#</text>
<text x="241.7" y="135.8">LPC_CLK_TPM</text>
<text x="253.3" y="137.7">17,34,35</text>
<text x="257.1" y="133.9">17,34,35</text>
<text x="257.9" y="135.8">17</text>
<text x="241.5" y="143.5">LPC_AD3</text>
<text x="253.3" y="143.5">17,34,35</text>
<text x="241.7" y="145.5">BUF_PLT_RST#</text>
<text x="258.7" y="145.5">14,22,30,31,34,35,36,39,43</text>
</g>
<g font-size="1.7" fill="#008000">
<text x="48.6" y="97.9">DIO_0</text>
<text x="48.6" y="99.8">DIO_2</text>
<text x="48.6" y="101.7">DIO_4</text>
<text x="73.7" y="97.9">DIO_1</text>
<text x="73.7" y="101.7">DIO_5</text>
<text x="73.7" y="99.8">DIO_3</text>
<text x="48.6" y="103.7">DIO_6</text>
<text x="73.7" y="103.7">DIO_7</text>
<text x="10" y="138.4">DIO_0</text>
<text x="10" y="140.3">DIO_1</text>
<text x="48.6" y="140.3">DIO_1</text>
<text x="48.6" y="138.4">DIO_0</text>
<text x="69.9" y="140.3">DIO_1</text>
<text x="69.9" y="142.3">DIO_2</text>
<text x="69.9" y="138.4">DIO_0</text>
<text x="10" y="144.2">DIO_2</text>
<text x="10" y="146.1">DIO_3</text>
<text x="48.6" y="144.2">DIO_2</text>
<text x="48.6" y="146.1">DIO_3</text>
<text x="69.9" y="150">DIO_6</text>
<text x="69.9" y="148.1">DIO_5</text>
<text x="69.9" y="146.1">DIO_4</text>
<text x="69.9" y="144.2">DIO_3</text>
<text x="69.9" y="151.9">DIO_7</text>
<text x="69.9" y="159.6">DIO_0</text>
<text x="69.9" y="161.6">DIO_1</text>
<text x="10" y="163.5">DIO_4</text>
<text x="10" y="165.4">DIO_5</text>
<text x="48.6" y="163.5">DIO_4</text>
<text x="48.6" y="165.4">DIO_5</text>
<text x="69.9" y="165.4">DIO_3</text>
<text x="69.9" y="163.5">DIO_2</text>
<text x="69.9" y="167.4">DIO_4</text>
<text x="10" y="171.2">DIO_7</text>
<text x="10" y="169.3">DIO_6</text>
<text x="48.6" y="169.3">DIO_6</text>
<text x="48.6" y="171.2">DIO_7</text>
<text x="69.9" y="171.2">DIO_6</text>
<text x="69.9" y="169.3">DIO_5</text>
<text x="69.9" y="173.1">DIO_7</text>
</g>
<g font-size="1.4">
<text x="30.9" y="1.4">5</text>
<text x="88.8" y="1.4">4</text>
<text x="146.7" y="1.4">3</text>
<text x="204.6" y="1.4">2</text>
<text x="262.6" y="1.4">1</text>
<text x=".5" y="28.5">D</text>
<text x="292" y="28.5">D</text>
<text x=".5" y="79.2">C</text>
<text x="292" y="79.2">C</text>
<text x=".5" y="129.8">B</text>
<text x="292" y="129.8">B</text>
<text x=".5" y="180.5">A</text>
<text x="292" y="180.5">A</text>
<text x="30.9" y="206.1">5</text>
<text x="88.8" y="206.1">4</text>
<text x="146.7" y="206.1">3</text>
<text x="204.6" y="206.1">2</text>
<text x="262.6" y="206.1">1</text>
</g>
</svg>
